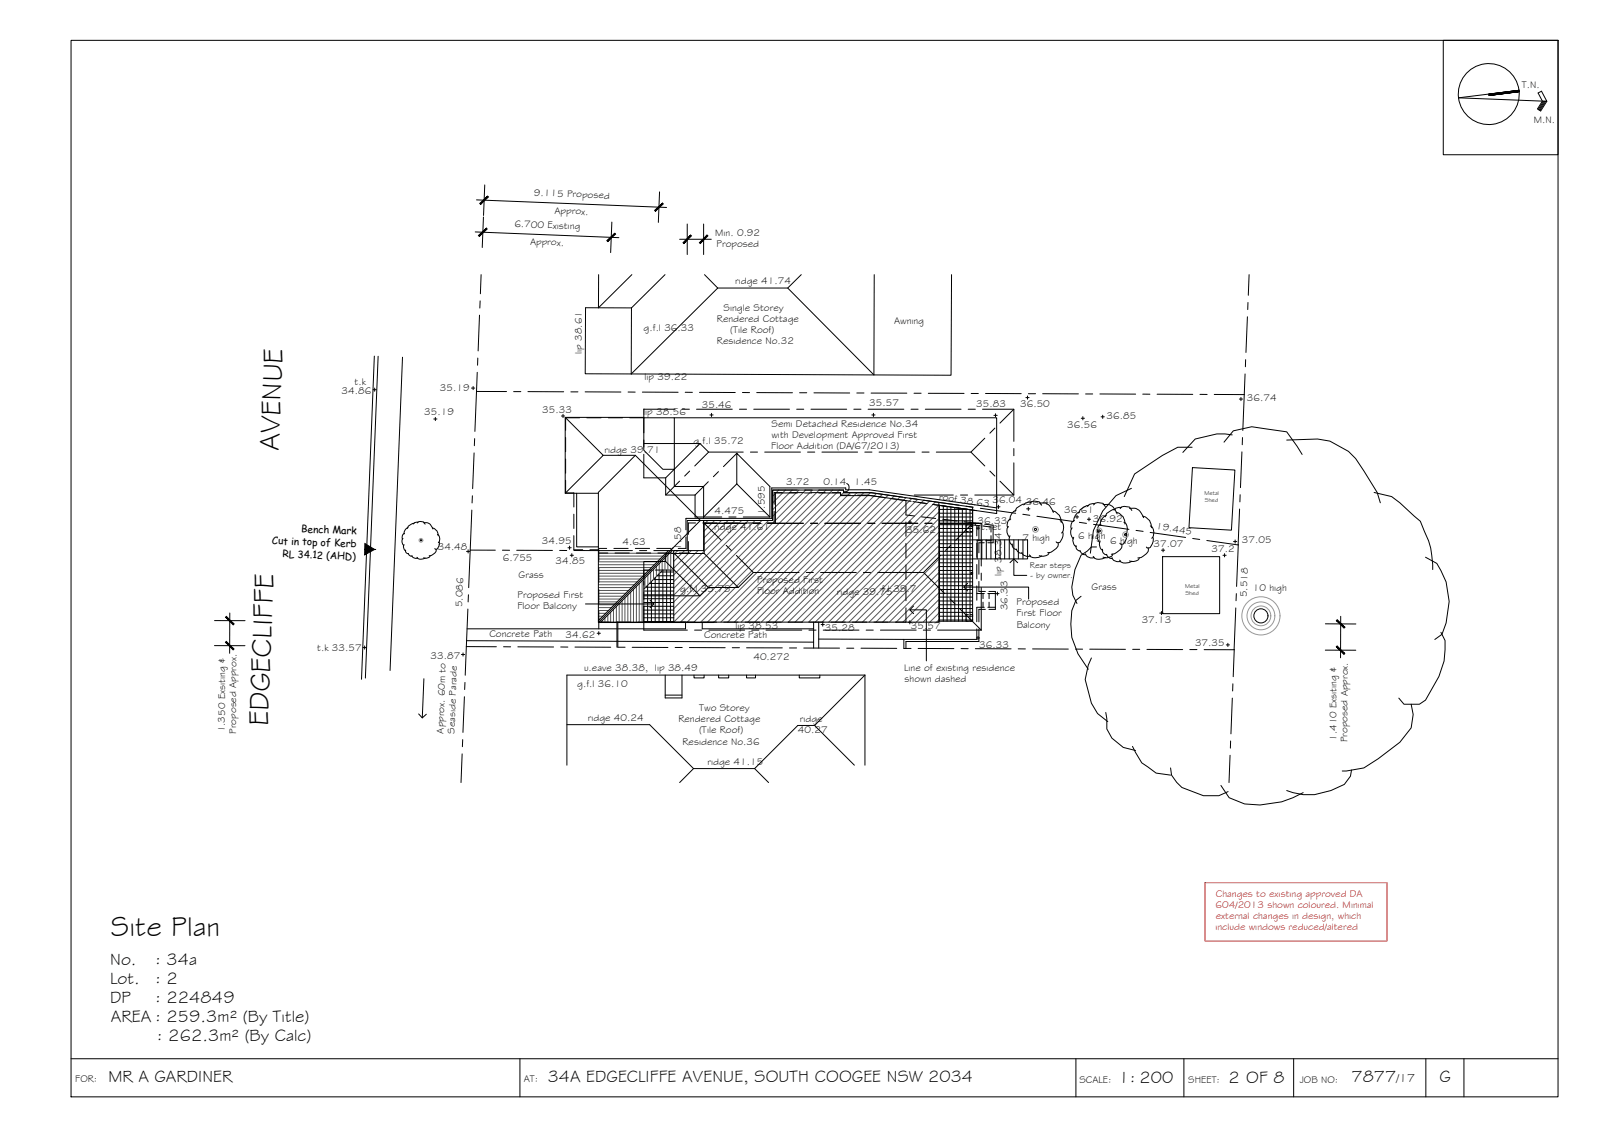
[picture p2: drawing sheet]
<svg xmlns="http://www.w3.org/2000/svg" width="420mm" height="297mm" viewBox="0 0 420 297" stroke-linecap="round" stroke-linejoin="round" font-family="sans-serif">
<!-- layer: TILES -->
<g fill="none" stroke="#000" stroke-width=".26">
<path d="M246.2 132.5h.6M246.2 133.6h7.6M246.2 134.5h8.9M246.2 135.5h8.9M246.2 136.5h8.9M246.2 137.6h8.9M246.2 138.5h8.9M246.2 139.5h8.9M246.4 132.5v30.4M247.4 132.6v30.3M248.4 132.8v30.1M249.4 132.9v30"/>
<path d="M250.4 133.1v29.8M251.4 133.2v29.7M252.4 133.3v29.6M253.4 133.5v29.4M254.4 133.6v29.3M168.9 155h7.8M168.9 155.9h7.8M168.9 157h7.8M168.9 158h7.8M168.9 159h7.8M168.9 159.9h7.8M169.3 154h7.4"/>
<path d="M169.8 153.5v9.5M170.4 153h6.3M170.8 152.5v10.5M171.4 151.9h5.3M171.8 151.5v11.5M172.3 151h4.4M172.9 150.4v12.6M173.3 150h3.4M173.8 149.5v13.5M174.8 149.5v13.5M175.8 149.5v13.5M246.2 140.5h8.9"/>
<path d="M246.2 141.6h8.9M246.2 142.6h8.9M246.2 143.5h8.9M246.2 144.5h8.9M246.2 145.6h8.9M246.2 146.6h8.9M246.2 147.5h8.9M246.2 148.5h8.9M246.2 149.6h8.9M246.2 150.6h8.9M246.2 151.5h8.9M246.2 152.5h8.9"/>
<path d="M246.2 153.6h8.9M246.2 154.6h8.9M246.2 155.5h8.9M246.2 156.5h8.9M246.2 157.6h8.9M246.2 158.6h8.9M246.2 159.5h8.9M168.9 160.9h7.8M168.9 162h7.8M246.2 160.5h8.9M246.2 161.6h8.9M246.2 162.6h8.9"/>
</g>
<!-- layer: BORDER -->
<g fill="none" stroke="#000" stroke-width=".26">
<path d="M18.6 10.6h390v277h-390zM378.5 10.6h30.1v30h-30.1zM398.4 23.7l-15.9 1.9 23.2 1-1.4-2.7-.9 .5 1.1 2.1-1.3 2.1 .9 .5 1.6-2.5M398.4 24l-7.9 1M404.8 26.5l-1.4 2.2M405.1 26.5l-1.4 2.3M405.4 26.6l-1.5 2.4M18.6 277.6h390M136.4 277.6v10M282.2 277.6v10M310.5 277.6v10M339.3 277.6v10"/>
<path d="M374 277.6v10M383.9 277.6v10"/>
<circle cx="390.5" cy="24.7" r="8"/>
</g>
<!-- layer: HATCH -->
<g fill="none" stroke="#545454" stroke-width=".26">
<path d="M185.7 136.5l-1.2 1.1M187.4 136.5l-2.9 2.9M189.2 136.5l-4.7 4.6M191 136.5l-6.5 6.4M192.8 136.5l-16.1 16M194.5 136.5l-17.8 17.8M196.3 136.5l-19.6 19.5M198 136.5l-21.3 21.3M199.8 136.5l-23.1 23.1M201.6 136.5l-24.9 24.8M204.2 128.5l-1.6 1.6M206 128.5l-3.4 3.4"/>
<path d="M207.8 128.5l-5.2 5.1M209.6 128.5l-7 6.9M211.3 128.5l-34.6 34.6M213.1 128.5l-34.6 34.6M214.8 128.5l-34.6 34.6M216.6 128.5l-34.6 34.6M218.4 128.5l-34.6 34.6M220.2 128.5l-34.7 34.6M221.2 129.2l-33.9 33.9M223 129.2l-33.9 33.9M224.8 129.2l-34 33.9M226.5 129.2l-33.9 33.9"/>
<path d="M228.3 129.2l-33.9 33.9M229.9 129.4l-33.8 33.7M231.4 129.6l-33.5 33.5M233 129.8l-33.3 33.3M234.5 130l-33 33.1M236.1 130.3l-32.9 32.8M237.6 130.5l-32.6 32.6M239.1 130.7l-32.4 32.4M240.7 130.9l-32.2 32.2M242.3 131.1l-32 32M243.8 131.4l-31.7 31.7M245.3 131.6l-31.5 31.5"/>
<path d="M246.2 132.5l-30.6 30.6M246.2 134.2l-28.9 28.9M246.2 136l-27.1 27.1M246.2 137.7l-25.3 25.4M246.2 139.5l-23.5 23.6M157 150.3h12.4M157 149.6h13.1M157 148.8h13.9M157 148.1h14.6M157 147.3h15.4M157 159.3h3.4M157 158.6h4.1"/>
<path d="M157 157.8h4.8M157 157h5.6M157 156.3h6.4M157 155.5h7.1M157 154.8h7.9M157 154h8.6M157 153.3h9.4M157 152.5h10.1M157 151.8h10.9M157 151h11.6M157 146.6h16.1M157 145.8h16.8"/>
<path d="M157 145h17.6M160.9 159.7v3.4M161.7 159v4.1M162.4 158.2v4.9M163.2 157.5v5.6M163.9 156.7v6.4M164.7 156v7.1M165.4 155.3v7.8M166.1 154.5v8.6M166.9 153.7v9.4M167.6 153v10.1M168.4 152.2v10.9"/>
<path d="M169.1 151.5v2.6M169.9 150.7v2.7M170.7 150v2.6M171.4 149.2v2.7M172.2 148.5v2.6M172.9 147.7v2.7M173.7 147v2.6M174.4 146.2v3.3M175.2 145.5v4M175.9 144.8v.2M175.9 145.1v4.4M176.6 144.3v.7"/>
<path d="M176.6 145.1v4.4M177.8 144.3l-1.1 1.1M179.5 144.3l-2.8 2.9M181.3 144.3l-4.6 4.7M183.1 144.3l-6.4 6.4M246.2 141.3l-21.8 21.8M246.2 143.1l-20 20M246.2 144.8l-18.2 18.3M246.2 146.6l-16.5 16.5M246.2 148.4l-14.7 14.7M246.2 150.1l-12.9 13M246.2 151.9l-11.2 11.2"/>
<path d="M246.2 153.7l-9.4 9.4M246.2 155.4l-7.6 7.7M246.2 157.2l-5.9 5.9M246.2 159l-4.1 4.1M157 162.3h.4M157 161.6h1.1M157 160.8h1.9M157 160.1h2.6M157.9 162.7v.4M158.7 162v1.1M159.4 161.2v1.9M160.2 160.5v2.6"/>
<path d="M246.2 160.7l-2.3 2.4M246.2 162.5l-.6 .6"/>
</g>
<!-- layer: ROOFPLAN EXIST. -->
<path d="M148.2 109.4l10 10-10 9.9M158.2 119.4h8.4l17.1 17.1-7.9 7.8M166.6 119.4l-9.7 9.7v15.2M168.9 109.4h-20.7v19.9h8.7M151.2 129.3v14.1h5.7" fill="none" stroke="#000" stroke-width=".26"/>
<!-- layer: NEWWORK -->
<g fill="none" stroke="#000" stroke-width=".26">
<path d="M184.5 136.5h18.1v-8h18.6v.7h7.3l17.7 2.5v31.4h-69.5v-18.8h7.8zM184.5 136.5v.5M246.2 131.7l8.9 1.3v29.9h-8.9M246.2 132.5l9.9 1.4M253.4 138.7v.7h.6M254 137.6h-.6v.7M254.5 137.6h.6v.7M254.6 137.6h.5v.5h-.5zM255.1 138.7v.7h-.6M156.9 144.3v18.9l30.2-.1M175.3 144.3l-18.4 18.4M176.3 144.3l-18.9 18.9"/>
<path d="M176.5 143.6l-19.6 19.6M176.7 149.5h-2.9l-4.9 4.9v8.6h7.8M254.6 150.1h.5v.4h-.5zM253.4 162.2v.7h.6M254 161.1h-.6v.7M254.5 161.1h.6v.7M255.1 162.2v.7h-.6"/>
</g>
<!-- layer: EXISTING -->
<g fill="none" stroke="#000" stroke-width=".26">
<path d="M157 72v8.7l8.7-8.7M174.4 72l-8.8 8.7M184.8 72l3.4 3.5-22.6 22.5M210.1 72l-3.5 3.5h-18.4M229.3 72l-.1 26.3-22.6-22.8M249.6 72l-.2 26.4-83.8-.4M98.2 93.4l-3.4 84.7M99.2 93.4l-3.4 84.4M105.6 93.7l-3.3 82.1M165.6 80.7h-12l-.1 17.3h12.1M165.6 80.7v17.3M148.3 114.7v3.7"/>
<path d="M152 109.5h-3.7v3.3M153.9 109.5h3.8M159.5 109.5h3.8M165.1 109.5h3.8M176.9 109.5h84.5v25.1l-10.8-1.5M312.7 117.3h-3.8l-4.1 2.1-7.2 4.9-2.7 5.9M321 115.9l2.5-2.9 4.8-1.1 9.2 1.3 4 5.9M323.2 114l-1.9-.2h-2.2l-5.6 1.3-3.3 3.5M337.5 115.4l8.1-.3 3.2 .5 4.9 2.7 1.8 1.9 2.2 3.3 3.5 5.6 .8 2.7M106.1 139.9l-.4 .2-.2 .4 .1 .8M107 138.3a1.71 1.71 0 0 0-1.1 1.7M108.6 137.2a2.06 2.06 0 0 0-1.8 1.3"/>
<path d="M109.4 137.1a1.3 1.3 0 0 1 2.1 .3M109.7 136.9l-1 .1-.3 .4M111.1 137a2 2 0 0 1 2.4 1.7M113.4 138.4a1.98 1.98 0 0 1 1.5 2.1M148.3 125.9v3.3h2.2v3.7M148.3 120.3v3.8M150.5 134.8v3.7M176.9 123h-3.1l-4.9-5v-8.5h8v18h7.6v8.4M182.4 137.1h-1.9v3M184.3 137.1h3.8M189.9 137.1h3.8M195.5 137.1h3.8"/>
<path d="M203 134.1v3h-1.8M205.2 129.2h-2.2v3M207.1 129.2h3.7M212.7 129.2h3.7M218.3 129.2h2.1v.6h2.6M224.9 129.8h2.6l4.5 .6M233.9 130.7l3.7 .5M237.6 131.2v3.8l2.2 .3M237.6 136.9v3.7M239.4 131.5l3.7 .5M241.7 135.5l3.7 .4M245 132.3l3.7 .5"/>
<path d="M247.3 136.1l3.7 .5M252.9 136.8l4.4 .5M255.1 137.6l1.9 .2M255.8 137.2v.5M256.2 137.7v2.8M256.7 137.8v3.9M258 137.9l1.9 .3v1.3M258.2 137.4l2.3 .3v4.6h-1.4M261.4 133.2l-33.4-4.8h-6.2v-.5h-19.4v8h-22.5v3M264.5 138a2.15 2.15 0 0 0 .3 2.9M265.1 136.1h-.2a1.81 1.81 0 0 0-.6 2.2M266.5 133.8a2.59 2.59 0 0 0-1.7 2.5"/>
<path d="M268.9 132.2a3.1 3.1 0 0 0-2.7 1.9M270.1 132a1.84 1.84 0 0 1 2.9 .1l.2 .4M270.4 131.7a1.94 1.94 0 0 0-1.9 .7M272.6 131.9a2.98 2.98 0 0 1 3.7 2.5M276 134a2.92 2.92 0 0 1 2.3 3M278 136.5a2.09 2.09 0 0 1 .4 3.2M278.6 139.5a2.48 2.48 0 0 1-.8 2.8h-.6l-.2-.3M281.2 138.4a2.21 2.21 0 0 0 .3 2.9M281.8 136.5a1.4 1.4 0 0 0-.8 2.2M283.2 134.2a2.61 2.61 0 0 0-1.6 2.5M285.6 132.6a3.2 3.2 0 0 0-2.7 1.9M286.8 132.4a1.82 1.82 0 0 1 2.9 .1l.2 .4"/>
<path d="M287.2 132.1a1.9 1.9 0 0 0-2 .7M288.1 139.4a2.18 2.18 0 0 0 .3 2.9M288.8 137.5h-.2a1.85 1.85 0 0 0-.6 2.2M289.3 132.3a2.92 2.92 0 0 1 3.5 2l.2 .4M290.1 135.2a2.59 2.59 0 0 0-1.6 2.5M292.5 133.6a3.1 3.1 0 0 0-2.7 1.9M292.7 134.3a2.97 2.97 0 0 1 2.3 3.1M293.8 133.3a1.82 1.82 0 0 1 2.8 .2l.2 .3M294.1 133.1a1.93 1.93 0 0 0-2 .6M294.8 136.9a2.07 2.07 0 0 1 .3 3.2M295.4 139.8l.1 .4a3.1 3.1 0 0 1-1 2.5h-.6l-.2-.3M296.2 133.3a2.99 2.99 0 0 1 3.7 2.4"/>
<path d="M296.7 128l-4 1.9-3.5 4.1-2.4 5.1-.8 5.9M299.7 135.3a3 3 0 0 1 2.3 3.1M301.7 137.9a2.11 2.11 0 0 1 .4 3.2M312.7 122.6l11.2 .6-.9 15.8-11.2-.7zM360.4 129.1l4.6 1.1 2.1 1.6 5.4 4.9 1.1 2.7a19.3 19.3 0 0 1 2.2 9.9M105.7 141.2l-.3 .7 .5 1.2M106 142.8a1.22 1.22 0 0 0 .4 1.6M106.3 144.2l.1 .1a.74 .74 0 0 0 .7 .9M107 145.1l.3 .4 .7 .3M108 145.6l.1 .2a1.08 1.08 0 0 0 1.4 .5M109.4 146.1a1.45 1.45 0 0 0 2.1 .2M112.8 145.7a1.25 1.25 0 0 1-1.7 .5"/>
<path d="M114.3 144l.1 .2a2.21 2.21 0 0 1-1.8 1.5M114.7 140.1a1.42 1.42 0 0 1 .3 2.2M115.1 142.1l.1 .7-.5 1.1-.5 .1-.2-.2M150.5 140.4v3.7h2.3M154.7 144.1h2.3v3M157 145h2.4M157 148.9v3.8M157 154.6v3.7M157.1 143.8h2M161 143.8h3.7M161.3 145h3.7M166.6 143.8h3.8"/>
<path d="M166.9 145h3.8M172.2 143.8h3.8M172.5 145h3.8M179.9 140.8v3h-2M180.5 142v3h-2.3M237.6 159.4v3.7h-2.8M237.6 142.5v3.7M237.6 148.1v3.8M237.6 153.7v3.8M256.2 142.4v3.7M256.2 148v3.8M256.2 153.6v3.8"/>
<path d="M256.2 159.3v3.7M256.2 141.7h1.4M256.2 155.6h2M256.2 159.2h2M256.7 146.8v3.8M256.7 152.4v2.7h1.7M257.8 155.6v1.3M257.8 157.9v1.3M258.1 142.3h-1.4v2.6M258.4 159.8h-1.7v3.2M259.1 155.6h2M259.1 159.2h2"/>
<path d="M259.4 155.1h1.7v4.7h-1.7M259.4 155.6v1.3M259.4 157.9v1.3M259.9 140.4v1.3h-1.4M264.9 140.5a1.9 1.9 0 0 0 .6 2.5M265.5 142.6a1.25 1.25 0 0 0 1.1 1.5M266.5 143.9l.1 .3a1.56 1.56 0 0 0 1.4 .9M268 144.8v.3a1.69 1.69 0 0 0 2.3 .6M270 145.5a2.17 2.17 0 0 0 3.2 .2M275.1 144.9a1.88 1.88 0 0 1-2.5 .8M277.5 142.3l.1 .4a2.91 2.91 0 0 1-2.7 2.2h-.1M281.6 140.9a1.81 1.81 0 0 0 .7 2.5"/>
<path d="M282.2 143a1.25 1.25 0 0 0 1.1 1.5M283.2 144.3l.1 .3a1.64 1.64 0 0 0 1.4 .9M283.5 156.3l-1.3 1.1-1.1 2.7a17.4 17.4 0 0 0 4.3 15.4M284.7 145.2l.1 .3a1.64 1.64 0 0 0 2.2 .6M286.7 145.9a2.02 2.02 0 0 0 2.8 .4l.4-.2M287.6 143.4h-1.4l-1 1.1-1.7 1.1-1.6 3.7-.8 4.6 .3 2.2 1.1 2.1M288.6 141.8a1.9 1.9 0 0 0 .6 2.5M289.1 144a1.25 1.25 0 0 0 1.2 1.5M290.2 145.3l.1 .3a1.64 1.64 0 0 0 1.4 .8M291.7 146.2v.2a1.64 1.64 0 0 0 2.2 .7M291.8 145.3a1.88 1.88 0 0 1-2.5 .8M293.7 146.8a2 2 0 0 0 2.8 .5l.4-.2"/>
<path d="M294.2 142.7l.1 .4a2.98 2.98 0 0 1-2.7 2.2h-.1M298.8 146.3a1.92 1.92 0 0 1-2.6 .8M301.1 143.7l.1 .4a3.2 3.2 0 0 1-2.8 2.2M302.3 140.8a2.48 2.48 0 0 1-.8 2.9h-.7l-.1-.3M304.9 145.9h15v15h-15zM373.9 146.1l2.9 1.6 1.1 1.9 1.4 3 .8 5.1-.8 5.6-1.1 3-1.9 1.4M122.3 168l91.1 .4M157 163.1h25.3M157 160.2v4.7M161.8 163.1v6.6M162 163.1v6.6M174.5 177v6h4.4v-6"/>
<path d="M179.8 163.4v1.5h-57.3M182 177v.7h2.7v-.7M184.2 163.4v1.5h29.2M184.2 163.1h3.7M188.5 177v.7h2.6v-.7M189.8 163.1h3.8M195.4 163.1h3.8M195.8 177v.7h2.3v-.7M201.1 163.1h3.7M206.7 163.1h3.7M209.6 177v.7h5.4v-.7M212.3 163.1h3.8"/>
<path d="M213.4 163.1v6.8M214.7 163.1v6.8M214.7 167.5l22.4 .1M217.9 163.1h3.8M223.6 163.1h3.7M226.9 177l-13.3 13.2 10.5 10.4M226.9 177h-78.2v23.6M226.9 177v23.6M229.2 163.1h3.7M237.1 167.6v2.4M256.2 164.9v2.7h-19.1M256.7 164.9v3.3h-19.1v1.8"/>
<path d="M286.2 172.5l-.8 1.9-.8 3.8 1.6 6.2 1.7 2.7 2.6 2.1M377.9 165.8l1.1 2.1-.3 5.4-1.3 4-3.5 6.3-1.6 1h-4.1l-1.3-1.6M148.7 190h21.7l11.5 11.5M174.5 182.2h4.4M213.6 190.2h-4.4l-11.3 11.3h-16M290 186.8l.3 1.6v2.7l1.3 2.4 3 2.5 3.2 .8M297 195.7l2.5 4.3 3.7 2.7 3.8 .5M370.1 184.6l.5 2.7-.5 3.5-3 3.8-5.6 4.3-3.8 2.4-4.6 .8h-1.1M181.9 201.5l-3.6 3.7M197.9 201.5l3.7 3.7M307 201.3l.3 1.9 1.3 1.9 1.4 1.4 5.6 2.1h4.1l2.4-1.1M320.2 205.9l2.2 3.2 4 1.7a23 23 0 0 0 15.4-3"/>
<path d="M354.5 201.9l-.3 1.6-1.6 2.1-3.5 1.7a15.2 15.2 0 0 1-11.6 0"/>
<circle cx="271.6" cy="138.8" r=".29"/>
<circle cx="288.3" cy="139.2" r=".29"/>
<circle cx="110.4" cy="141.7" r=".18"/>
<circle cx="295.2" cy="140.2" r=".29"/>
<circle cx="330.7" cy="161.5" r="1.85"/>
</g>
<!-- layer: ROOFPLAN NEW -->
<g fill="none" stroke="#000" stroke-width=".26">
<path d="M197.6 137.2h1.9M201.3 137.2h9.4M209.1 129.2h-5.7v8M211 129.2h1.9M212.6 137.2h1.9M214.7 129.2h5.8v.7h7.9l10.6 1.5M216.3 137.2h9.4M227.6 137.2h1.9M231.3 137.2h9.4M240.8 131.7l1.9 .3M242.6 137.2h1.9M244.5 132.2l10.6 1.5v3.5l-4.5 4.4"/>
<path d="M246.3 137.2h11.1v11.2M168.9 159v6.2h11.4M168.9 155.3v1.8M174.6 147.2l9 9h-14.7M176.9 145.1l8.9 8.9M184.7 145.1h-10.1v2.1h-5.7v6.2M184.7 145.1l8.9 8.9h-7.8M185.8 154l-2.2 2.2M189.2 141.6l-4.5-4.4h11h-11v7.9M190.5 143l1.3 1.3M193.1 145.6l4.5 4.5M197.6 150.1h12"/>
<path d="M197.6 150.1l-4 3.9M211.5 150.1h1.8M215.2 150.1h9.4M226.4 150.1h1.9M230.2 150.1h12M242.2 150.1l5.6 5.6M246.7 145.6l-4.5 4.5M249.1 157l1.4 1.3M249.3 143l-1.3 1.3M251.8 159.6l5.6 5.6M257.4 150.3v1.8M257.4 154v11.2"/>
<path d="M182.2 165.2h1.8M185.9 165.2h9.4M197.2 165.2h1.8M200.9 165.2h9.4M212.2 165.2h1.8M215.9 165.2h9.4M227.2 165.2h1.8M230.9 165.2h9.4M242.2 165.2h1.8M245.9 165.2h11.5"/>
</g>
<!-- layer: BOUNDARY -->
<g fill="none" stroke="#000" stroke-width=".26">
<path d="M125.9 78.9l-.1 1.9M126.2 72l-.2 5M327.3 79.3l-.1 1.9M327.6 72l-.2 5.4M125.2 97.6l-.2 5M125.3 93.9v1.9M125.8 82.6l-.4 9.4M326.5 98l-.2 5.5M326.7 94.3l-.1 1.9M327.2 83.1l-.4 9.3M124.3 118.7l-.3 9.4M124.5 115l-.1 1.9"/>
<path d="M125 102.6l7.8 .1M125 102.6l-.4 10.5M134.7 102.7h1.9M138.5 102.7h9.3M149.7 102.7h1.9M153.5 102.7l9.3 .1M164.7 102.8h1.9M168.5 102.8h9.3M179.7 102.8l1.9 .1M183.5 102.9h9.3M194.7 102.9h1.9M198.5 102.9l9.3 .1"/>
<path d="M209.7 103h1.9M213.5 103h9.3M224.7 103h1.9M228.5 103.1h9.3M239.7 103.1h1.9M243.5 103.1h9.3M254.7 103.2h1.9M258.5 103.2h9.3M269.7 103.2h1.9M273.5 103.2l9.3 .1M284.7 103.3h1.9M288.5 103.3h9.3"/>
<path d="M299.7 103.3h1.9M303.5 103.3l9.3 .1M314.7 103.4h1.9M318.5 103.4l7.8 .1M325.7 118.5l-.4 9.3M325.9 114.7l-.1 1.9M326.3 103.5l-.3 9.4M123.7 133.7l-.8 20.4M123.9 130l-.1 1.9M188.6 136.5h-8.4v7.8h-8.7M190.5 136.5h1.9M209.1 128.5h-6.5v8h-8.3"/>
<path d="M211 128.5h1.9M214.7 128.5h6.5v.7h7.3l8.2 1.1M238.6 130.6l1.8 .3M242.3 131.1l9.2 1.4M253.4 132.7l1.9 .3M257.1 133.3l9.3 1.3M268.3 134.8l1.8 .3M272 135.4l9.2 1.3M283.1 136.9l1.9 .3M286.8 137.5l9.3 1.3M297.9 139.1l1.9 .2M301.7 139.6l9.2 1.3"/>
<path d="M325.1 133.4l-.4 9.5-8.2-1.2M325.3 129.7l-.1 1.9M122.7 159.7l-.7 17.3M122.9 155.9l-.1 1.9M123.3 144.2h6.6M131.8 144.2l1.9 .1M135.5 144.3h9.4M146.8 144.3h1.8M150.5 144.3h15.4M167.7 144.3h1.9M312.8 141.2l1.8 .2M324.1 159.4l-.4 10.9h-7.9"/>
<path d="M324.3 155.6l-.1 1.9M324.8 142.8l-.5 10.9M121.9 178.9v1.9M122.3 169.5l7.9 .1M132.1 169.6h1.8M135.8 169.6h9.4M147.1 169.6h1.8M150.8 169.6l9.4 .1M162.1 169.7h1.8M165.8 169.7h9.4M177.1 169.7h1.8M180.8 169.8h9.4"/>
<path d="M192.1 169.8h1.8M195.8 169.8l9.4 .1M207.1 169.9h1.8M210.8 169.9h9.4M222.1 169.9h1.8M225.8 169.9l9.4 .1M237.1 170h1.8M240.8 170h9.4M252.1 170l1.8 .1M255.8 170.1h9.4M267 170.1h1.9M270.8 170.1l9.4 .1"/>
<path d="M282.1 170.2h1.8M285.8 170.2h9.4M297.1 170.2h1.8M300.8 170.3h9.4M312 170.3h1.9M323.3 179.3v1.9M323.7 170.3l-.3 7.1M121.2 197.6l-.3 7.6M121.4 193.9l-.1 1.9M121.8 182.7l-.4 9.3M322.6 198l-.3 7.2M322.8 194.3l-.1 1.8"/>
<path d="M323.2 183l-.4 9.4"/>
</g>
<!-- layer: ROOFPLAN -->
<g fill="none" stroke="#000" stroke-width=".26">
<path d="M168.9 116.3h14.7l-9 9h-5.7v-6.2M168.9 115.4v1.8M177.1 107.3h-8.2v6.2M178.9 107.3h1.9M182.7 107.3h9.4M183.6 116.3l2.3 2.2h9M185.9 118.5l-3.7 3.7M193.2 118.8l-3.5 3.5M193.9 107.3h1.9M196.8 118.5h1.9M197.7 107.3h9.4M200.6 118.5h9.3"/>
<path d="M208.9 107.3h1.9M211.8 118.5h1.9M212.7 107.3h9.4M215.6 118.5h9.3M223.9 107.3h1.9M226.8 118.5h1.9M227.7 107.3h9.4M230.6 118.5h9.3M238.9 107.3h1.9M241.8 118.5h1.9M242.7 107.3h9.4M253.9 107.3h1.9"/>
<path d="M254.6 118.5l3.7 3.7M257.7 107.3h8.2v8.4M258.3 114.9l-3.7 3.6h-9M260.9 112.2l-1.3 1.4M265.9 117.6v1.9M265.9 107.3l-3.6 3.6M174.6 125.3v4.5h7.7M178.2 126.1l-3.6 3.7M180.9 123.5l-1.3 1.3M182.3 129.8v5.7h7M185.8 126.3l-3.5 3.5M188.4 123.6l-1.3 1.4"/>
<path d="M191.2 135.5h1.8M193.2 126.9v-8.1l8.7 8.7v8M193.2 126.9l-8.7 8.6M193.2 126.9l8.7 8.6M194.9 135.5h7M239.8 129.8h10.2M251.9 129.8h1.9M259.6 123.5l1.3 1.3M262.3 126.1l3.6 3.7h-10.2M265.9 121.3v8.5"/>
</g>
<!-- layer: BORDER -->
<g fill="#000" stroke="#000" stroke-width=".26">
<path d="M390.5 24.7l7.9-1zM390.5 24.7l7.9-1v.3z"/>
<path d="M390.5 24.7v.3l7.9-1zM390.5 25l7.9-1z"/>
</g>
<!-- layer: 0.13 -->
<path d="M168.9 152.4v2M170.9 149.5h-2v2M171.8 149.5h2" fill="none" stroke="#000" stroke-width=".26"/>
<!-- layer: 0 -->
<path d="M153.6 158.3h17.9M170.5 157.3l1 1-1 1M238.6 159.9h4.4v13.4M239.6 158.9l-1 1 1 1M252.8 153.9h17v3.1M253.8 152.9l-1 1 1 1M264.9 147.5l1-1 1 1M265.9 146.5v4.3h3.4M111.2 177.9l-.4 10.3M109.8 187.2l1 1 1-.9" fill="none" stroke="#000" stroke-width=".26"/>
<!-- layer: TEXT -->
<path d="M222.1 126.8a1.15 1.15 0 0 1 .5 1.3 1.15 1.15 0 0 1-1.2 .8" fill="none" stroke="#000" stroke-width=".26"/>
<!-- layer: DIMENSION -->
<g fill="none" stroke="#000" stroke-width=".26">
<path d="M125 52.4l49.8 2M126.8 56.9l-.3 8M127.1 48.5l-.3 8M160.5 58.2l-.3 8M173 50.3l-.3 8M180.2 58.7v8M184.5 58.7v8M124.6 60.8l37.7 1.5M178.3 62.7h8.2M56.2 169.3h8M56.3 162.7h8M60.3 160.7l-.1 10.6"/>
<path d="M347.6 170.4l8 .1M347.6 163.5l8 .1M351.6 161.6v10.9"/>
</g>
<!-- layer: 0 -->
<g fill="#000" stroke="#000" stroke-width=".26">
<path d="M127.9 51.4l-1.9 2.2 2.1-2zM125.8 53.3l2.1-1.9-1.9 2.2z"/>
<path d="M171.7 55.2l.2 .2 1.9-2.2zM173.8 53.2l.2 .3-2.1 1.9z"/>
<path d="M127.6 59.8l-1.9 2.2 2.1-2zM125.5 61.7l2.1-1.9-1.9 2.2z"/>
<path d="M159.2 63.1l.2 .2 1.9-2.1zM161.3 61.2l.1 .2-2 1.9z"/>
<path d="M181.1 61.6l-1.7 2.2 1.9-2zM181.1 61.6l-1.7 2.2-.3-.2z"/>
<path d="M183.4 63.6l.2 .2 1.8-2.2zM185.4 61.6l.3 .2-2.1 2z"/>
<path d="M59.4 168.2l-.3 .2 2.2 1.8zM59.1 168.4l2.2 1.8-.2 .2z"/>
<path d="M59.2 161.8l2 2 .2-.2zM59.4 161.6l2 2-2.2-1.8z"/>
<path d="M350.7 169.3l-.2 .3 2.2 1.8zM350.5 169.6l2.2 1.8-.2 .2z"/>
<path d="M350.5 162.7l2 2 .2-.2zM350.5 162.7l.2-.2 2 2z"/>
</g>
<!-- layer: VEGSPREAD -->
<g fill="none" stroke="#989898" stroke-width=".26">
<circle cx="271.6" cy="138.8" r=".75"/>
<circle cx="288.3" cy="139.2" r=".75"/>
<circle cx="110.4" cy="141.7" r=".5"/>
<circle cx="295.2" cy="140.2" r=".75"/>
<circle cx="330.7" cy="161.5" r="5"/>
<circle cx="330.7" cy="161.5" r="3.7"/>
<circle cx="330.7" cy="161.5" r="2.59"/>
</g>
<!-- layer: TEXT -->
<path d="M95.7 142.5l2.5 1.6h-2.5zM95.7 144.1l-.1 1.4 2.6-1.4z" fill="#000" stroke="#000" stroke-width=".26"/>
<!-- layer: HGTS_11 -->
<g fill="none" stroke="#000" stroke-width=".26">
<path d="M97.8 102.2h.9M98.3 101.7v.9M113.8 109.8h.8M114.2 109.4v.9M123.6 101.7h.9M124.1 101.3v.9M147.2 109.1h.9M147.7 108.6v.9M186.2 108.8h.8M186.6 108.4v.8M228.6 108.8h.9M229.1 108.4v.8"/>
<path d="M260.7 108.9h.8M261.1 108.5v.8M269.1 104.2h.8M269.5 103.8v.9M283.6 109.7h.8M284 109.2v.9M288.8 109.3h.8M289.2 108.9v.8M325 104.6h.9M325.5 104.2v.8M238.2 136.9h.9M238.7 136.5v.8"/>
<path d="M256.1 138.5h.8M256.5 138v.9M261.4 132.9h.9M261.9 132.5v.8M269.2 133.4h.9M269.7 133v.8M282.1 135.5h.8M282.5 135.1v.8M285.2 136.1h.8M285.6 135.7v.9M122.4 144.6h.8M122.8 144.1v.9"/>
<path d="M149 143.6h.8M149.4 143.2v.8M149.5 145.6h.9M150 145.2v.8M261.2 155.6h.8M261.6 155.2v.9M304.6 144.2h.9M305 143.8v.9M320.7 145.6h.9M321.2 145.2v.8M323.5 142h.9M323.9 141.6v.8"/>
<path d="M95.2 169.8h.9M95.6 169.3v.9M121 171.6h.9M121.4 171.2v.8M156.6 166h.9M157 165.6v.8M215.4 163.7h.8M215.8 163.3v.9M238.2 163.1h.8M238.6 162.7v.9M256.1 167.3h.8M256.5 166.8v.9"/>
<path d="M304.2 160.7h.8M304.6 160.3v.9M321.6 169.1h.9M322 168.6v.9"/>
</g>
<!-- layer: WORK BY OWNER -->
<path d="M255.1 141.5h14.4v5h-14.4M256.3 141.5v5M257.5 141.5v5M258.7 141.5v5M259.9 141.5v5M261.1 141.5v5M262.3 141.5v5M263.5 141.5v5M264.7 141.5v5M265.9 141.5v5M267.1 141.5v5M268.3 141.5v5" fill="none" stroke="#000" stroke-width=".26"/>
<!-- layer: TEXT -->
<path d="M316 231.4h47.8v15.3h-47.8z" fill="none" stroke="#f00" stroke-width=".26"/>
<g font-size="7.5">
<text x="73.2" y="118.3" transform="rotate(-88 73.2 118.3)">AVENUE</text>
<text x="70.3" y="190.4" transform="rotate(-88 70.3 190.4)">EDGECLIFFE</text>
<text x="29" y="245.4">Site Plan</text>
</g>
<g font-size="4.5">
<text x="28.9" y="253">No.</text>
<text x="28.9" y="258">Lot.</text>
<text x="40.7" y="253">: 34a</text>
<text x="40.7" y="258">: 2</text>
<text x="28.9" y="263">DP</text>
<text x="40.7" y="263">: 224849</text>
<text x="29.1" y="268">AREA : 259.3m² (By Title)</text>
<text x="41.2" y="273">: 262.3m² (By Calc)</text>
<text x="28.4" y="283.6">MR A GARDINER</text>
<text x="143.6" y="283.6">34A EDGECLIFFE AVENUE, SOUTH COOGEE NSW 2034</text>
<text x="293.4" y="283.9">1: 200</text>
<text x="322.2" y="283.9">2 OF 8</text>
<text x="354.4" y="283.8">7877</text>
<text x="377.6" y="283.8">G</text>
</g>
<text font-size="3.2" x="366.2" y="283.8">/17</text>
<g font-size="2.7">
<text x="71.3" y="142.7" transform="rotate(2 71.3 142.7)">Cut in top of Kerb</text>
<text x="79" y="139.6" transform="rotate(2 79 139.6)">Bench Mark</text>
<text x="74.1" y="146.1" transform="rotate(2 74.1 146.1)">RL 34.12 (AHD)</text>
</g>
<g font-size="2.6">
<text x="399.1" y="23">T.N.</text>
<text x="402.3" y="32.1">M.N.</text>
<text x="140" y="51.3" transform="rotate(2 140 51.3)">9.115 Proposed</text>
<text x="134.9" y="59.5" transform="rotate(2 134.9 59.5)">6.700 Existing</text>
<text x="145.4" y="56" transform="rotate(2 145.4 56)">Approx.</text>
<text x="139" y="64.1" transform="rotate(2 139 64.1)">Approx.</text>
<text x="187.6" y="61.8">Min. 0.92</text>
<text x="187.9" y="64.7">Proposed</text>
<text x="192.8" y="74.5">ridge 41.74</text>
<text x="189.8" y="81.5">Single Storey</text>
<text x="168.8" y="86.8">g.f.l 36.33</text>
<text x="188" y="84.4">Rendered Cottage</text>
<text x="191.5" y="87.3">(Tile Roof)</text>
<text x="234.5" y="85">Awning</text>
<text x="152.6" y="92.8" transform="rotate(-90 152.6 92.8)">lip 38.61</text>
<text x="188" y="90.3">Residence No.32</text>
<text x="93" y="101">t.k</text>
<text x="169" y="99.6">lip 39.22</text>
<text x="89.6" y="103.3">34.86</text>
<text x="115.4" y="102.6">35.19</text>
<text x="184.1" y="106.9">35.46</text>
<text x="228" y="106.5">35.57</text>
<text x="256" y="106.8">35.83</text>
<text x="267.6" y="106.8">36.50</text>
<text x="327" y="105.1">36.74</text>
<text x="111.3" y="108.8">35.19</text>
<text x="142.2" y="108.2">35.33</text>
<text x="168.7" y="108.8">lip 38.56</text>
<text x="202.4" y="111.9">Semi Detached Residence No.34</text>
<text x="279.9" y="112.2">36.56</text>
<text x="290.2" y="109.9">36.85</text>
<text x="158.5" y="118.8">ridge 39.71</text>
<text x="181.9" y="116.3">g.f.l 35.72</text>
<text x="202.3" y="117.8">Floor Addition (DA/67/2013)</text>
<text x="202.3" y="114.8">with Development Approved First</text>
<text x="206.2" y="127.1">3.72</text>
<text x="215.9" y="127.1">0.14</text>
<text x="224" y="127.1">1.45</text>
<text x="246.2" y="131.1" transform="rotate(8 246.2 131.1)">roof 38.63</text>
<text x="260.3" y="132">36.04</text>
<text x="187.4" y="134.8">4.475</text>
<text x="200.6" y="135.1" transform="rotate(-90 200.6 135.1)">1.595</text>
<text x="256.4" y="137.3">36.33</text>
<text x="269.1" y="132.3">36.46</text>
<text x="279.1" y="134.5">36.61</text>
<text x="286.6" y="136.8">36.92</text>
<text x="142.1" y="142.7">34.95</text>
<text x="163.3" y="142.8">4.63</text>
<text x="187.3" y="138.9">ridge 41.61</text>
<text x="237.7" y="139.7">35.62</text>
<text x="257.4" y="138.8">t.ret</text>
<text x="268.1" y="141.7">7 high</text>
<text x="282.8" y="141.4">6 high</text>
<text x="291.2" y="142.7">6 high</text>
<text x="302.5" y="143.5">37.07</text>
<text x="303.1" y="138.8" transform="rotate(8 303.1 138.8)">19.445</text>
<text x="325.7" y="142.5">37.05</text>
<text x="114.8" y="144.1">34.48</text>
<text x="131.9" y="147">6.755</text>
<text x="145.7" y="147.9">34.85</text>
<text x="178.7" y="144.1" transform="rotate(-90 178.7 144.1)">1.58</text>
<text x="317.7" y="144.8">37.2</text>
<text x="136" y="151.5">Grass</text>
<text x="178.4" y="155.3">g.f.l 35.75</text>
<text x="198.6" y="155.8">Floor Addition</text>
<text x="198.6" y="152.9">Proposed First</text>
<text x="219.5" y="155.9">ridge 39.75</text>
<text x="231.3" y="155.2">f.l 35.7</text>
<text x="262.7" y="150.9" transform="rotate(-90 262.7 150.9)">lip 38.34</text>
<text x="286.3" y="154.7">Grass</text>
<text x="328.6" y="154.8">10 high</text>
<text x="121.2" y="159.2" transform="rotate(-88 121.2 159.2)">5.086</text>
<text x="135.7" y="159.7">Floor Balcony</text>
<text x="135.7" y="156.8">Proposed First</text>
<text x="264.3" y="160" transform="rotate(-90 264.3 160)">36.33</text>
<text x="266.6" y="161.6">First Floor</text>
<text x="266.6" y="158.7">Proposed</text>
<text x="327" y="156.6" transform="rotate(-88 327 156.6)">5.518</text>
<text x="128.3" y="167.1">Concrete Path</text>
<text x="148.3" y="167.3">34.62</text>
<text x="184.7" y="167.4">Concrete Path</text>
<text x="192.9" y="164.8">lip 38.53</text>
<text x="216.4" y="165.5">35.28</text>
<text x="238.9" y="165">35.57</text>
<text x="266.6" y="164.5">Balcony</text>
<text x="299.4" y="163.3">37.13</text>
<text x="83.2" y="170.6">t.k 33.57</text>
<text x="112.9" y="172.7">33.87</text>
<text x="197.6" y="173.1">40.272</text>
<text x="256.8" y="169.9">36.33</text>
<text x="313.4" y="169.3">37.35</text>
<text x="153.2" y="175.8">u.eave 38.38, lip 38.49</text>
<text x="237.2" y="175.9">Line of existing residence</text>
<text x="237.3" y="178.8">shown dashed</text>
<text x="151.4" y="180.1">g.f.l 36.10</text>
<text x="154.1" y="189.1">ridge 40.24</text>
<text x="177.9" y="189.4">Rendered Cottage</text>
<text x="183.4" y="186.4">Two Storey</text>
<text x="209.8" y="189.3">ridge</text>
<text x="59" y="192" transform="rotate(-90 59 192)">1.350 Exsiting &amp;</text>
<text x="61.9" y="192.4" transform="rotate(-90 61.9 192.4)">Proposed Approx.</text>
<text x="116.3" y="192.3" transform="rotate(-88 116.3 192.3)">Approx. 60m to</text>
<text x="119.2" y="192.4" transform="rotate(-88 119.2 192.4)">Seaside Parade</text>
<text x="179" y="195.2">Residence No.36</text>
<text x="183.4" y="192.3">(Tile Roof)</text>
<text x="209.3" y="192.2">40.27</text>
<text x="350.5" y="194.3" transform="rotate(-90 350.5 194.3)">1.410 Exsiting &amp;</text>
<text x="353.4" y="194.6" transform="rotate(-90 353.4 194.6)">Proposed Approx.</text>
<text x="185.5" y="200.6">ridge 41.15</text>
<text x="19.8" y="283.8">FOR:</text>
<text x="137.4" y="283.6">AT:</text>
<text x="283.1" y="283.9">SCALE:</text>
<text x="311.6" y="283.9">SHEET:</text>
<text x="340.9" y="283.9">JOB NO:</text>
</g>
<g font-size="2.6" fill="#f00">
<text x="318.8" y="238.1">604/2013 shown coloured. Minimal</text>
<text x="318.9" y="235.1">Changes to existing approved DA</text>
<text x="318.8" y="243.9">include windows reduced/altered</text>
<text x="318.9" y="241">external changes in design, which</text>
</g>
<g font-size="2.2">
<text x="270.1" y="148.9">Rear steps</text>
<text x="270.2" y="151.4">- by owner.</text>
</g>
<g font-size="1.6">
<text x="315.9" y="129.8">Metal</text>
<text x="316" y="131.6">Shed</text>
<text x="310.8" y="154.1">Metal</text>
<text x="310.9" y="155.9">Shed</text>
</g>
</svg>
